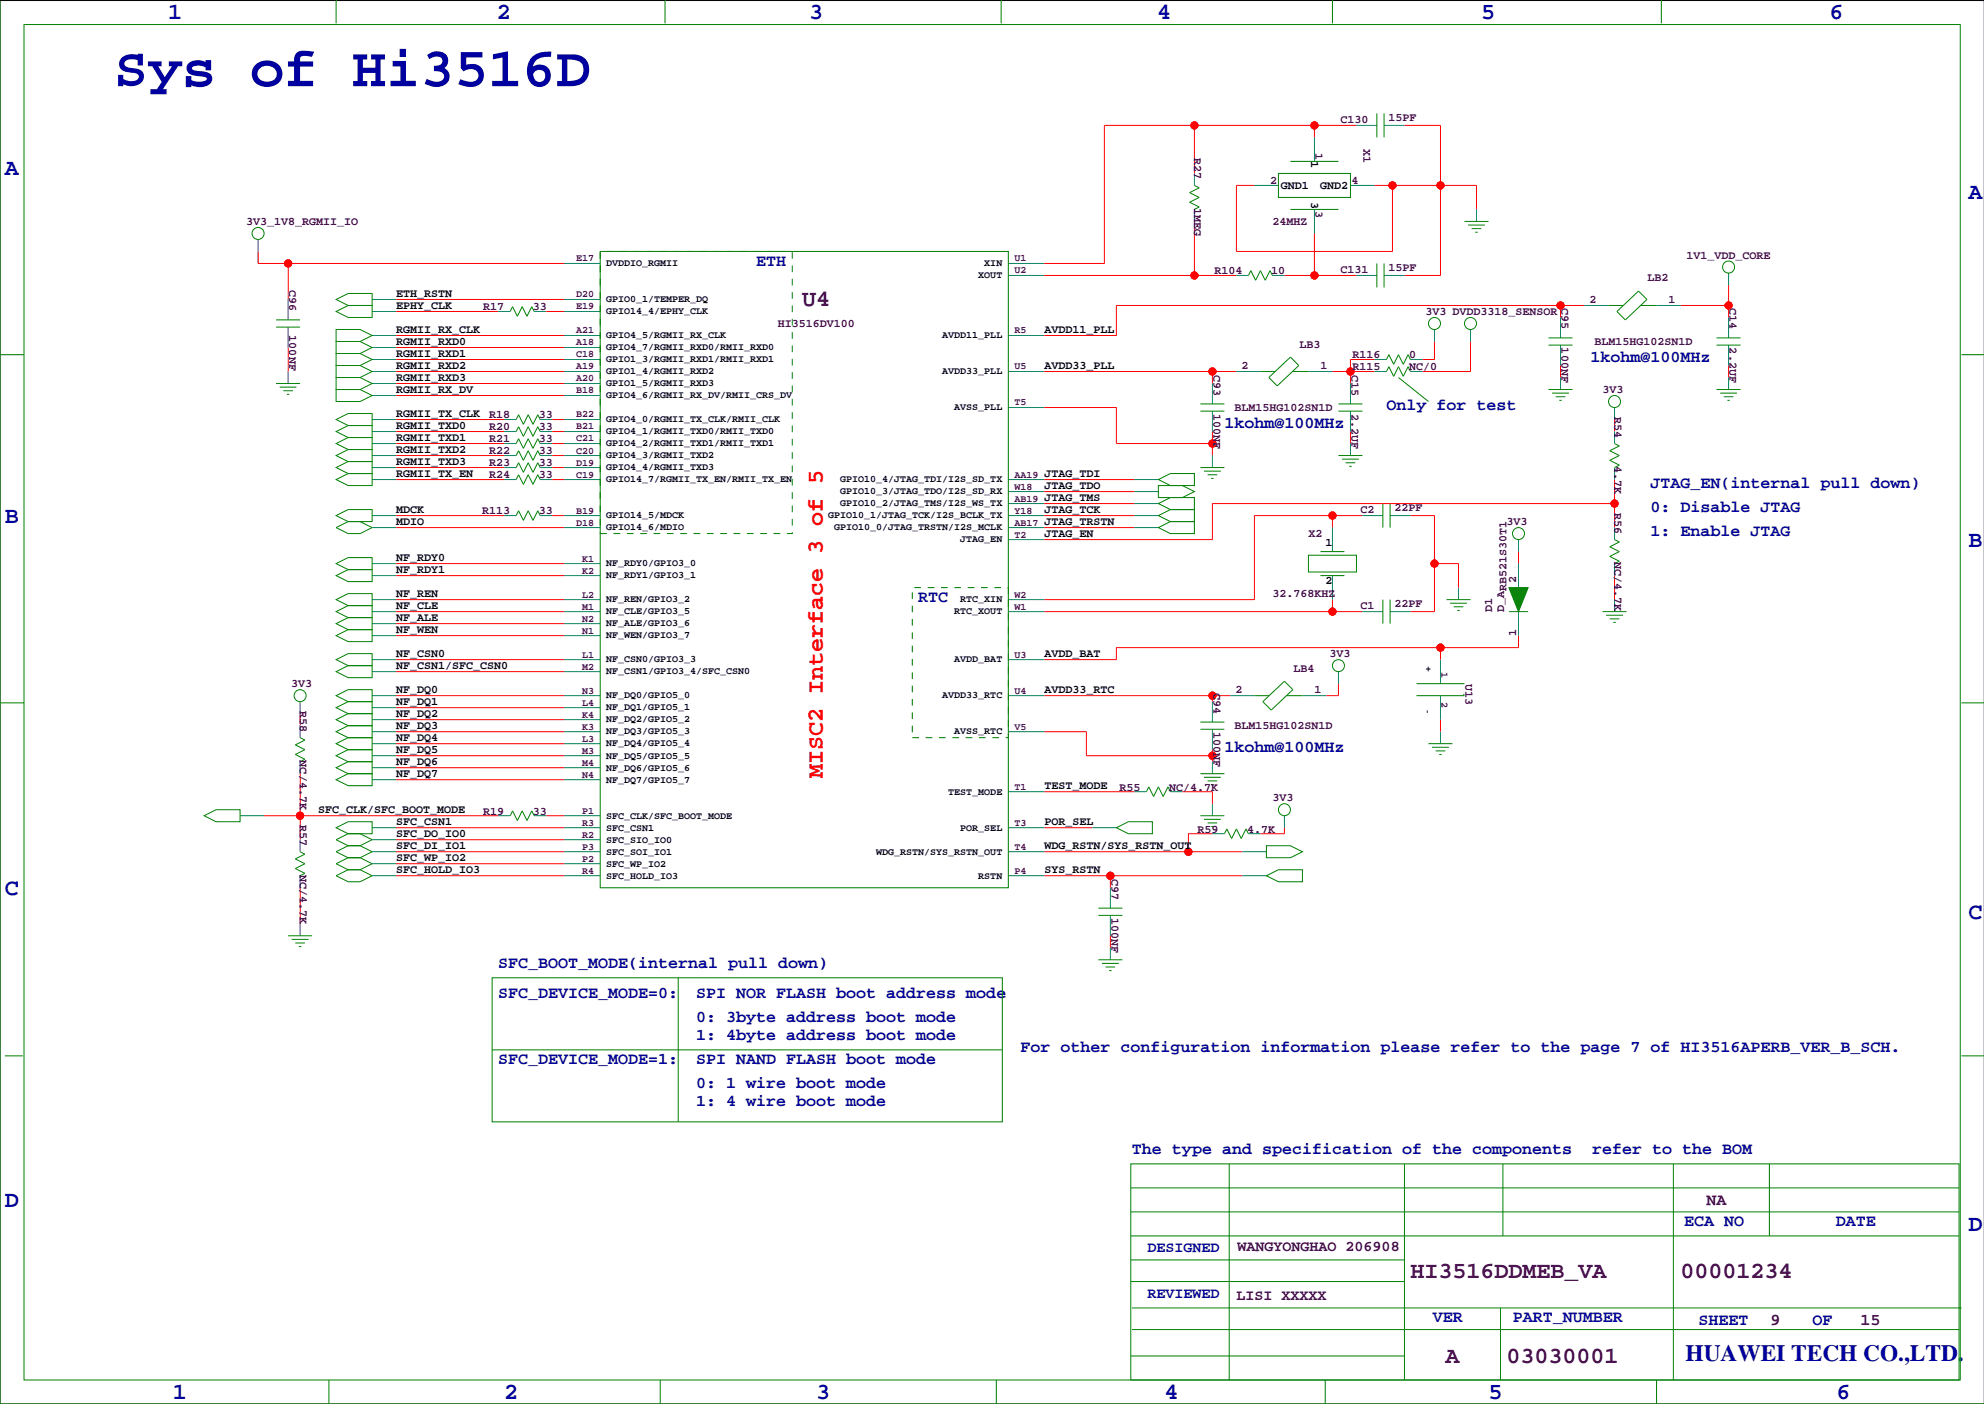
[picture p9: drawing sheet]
<svg xmlns="http://www.w3.org/2000/svg" width="420mm" height="297mm" viewBox="0 0 420 297" stroke-linecap="round" stroke-linejoin="round" font-family="sans-serif">
<path d="M419.9 .1h-419.9v296.9h419.9" fill="none" stroke="#000" stroke-width=".21"/>
<g fill="none" stroke="#008080" stroke-width=".21">
<path d="M252.7 36.7v2.5M265.4 39.2h5.1M278.1 29.1v5M285.8 39.2h5M287 26.5h4.3M292.9 26.5h4.3M54.6 50.7v2.5M119.4 55.7h7.6M213.4 55.7h7.6M213.4 58.3h7.6M252.7 44.3v2.5M261.6 58.3h2.6"/>
<path d="M269.2 58.3h2.6M278.1 44.3v5.1M287 58.3h4.3M292.9 58.3h4.3M312.4 44.3v2.5M365.8 57.8v2.5M61 63.4v4.3M61 69.2v4.3M61 78.6v2.5M78.7 71h5.1M78.7 78.6h5.1M78.7 65.9h5.1"/>
<path d="M78.7 63.4h5.1M78.7 73.5h5.1M78.7 76.1h5.1M105.4 65.9h2.5M113 65.9h2.6M119.4 71h7.6M119.4 78.6h7.6M119.4 65.9h7.6M119.4 63.4h7.6M119.4 73.5h7.6M119.4 76.1h7.6M213.4 71h7.6"/>
<path d="M213.4 78.6h7.6M261.6 78.6h5.1M276.9 78.6h5M290.8 78.6h2.6M290.8 76.1h2.6M298.4 78.6h2.6M298.4 76.1h2.6M303.5 69.7v2.5M311.1 69.7v2.5M330.2 67.2v4.3M330.2 73v4.3M330.2 79.9v2.5"/>
<path d="M335.3 64.6h5.1M350.5 64.6h5.1M365.8 67.2v4.3M365.8 73v4.3M365.8 79.9v2.5M78.7 83.7h5.1M78.7 81.1h5.1M78.7 88.8h5.1M78.7 91.3h5.1M78.7 93.8h5.1M78.7 96.4h5.1M78.7 98.9h5.1"/>
<path d="M106.7 88.8h2.5M106.7 91.3h2.5M106.7 93.8h2.5M106.7 96.4h2.5M106.7 98.9h2.5M114.3 88.8h2.5M114.3 91.3h2.5M114.3 93.8h2.5M114.3 96.4h2.5M114.3 98.9h2.5M119.4 83.7h7.6M119.4 81.1h7.6"/>
<path d="M119.4 88.8h7.6M119.4 91.3h7.6M119.4 93.8h7.6M119.4 96.4h7.6M119.4 98.9h7.6M213.4 86.2h7.6M256.5 81.1v4.4M256.5 87v4.3M256.5 96.4v2.5M285.8 81.1v4.4M285.8 87v4.3M285.8 93.8v2.6"/>
<path d="M341.6 86.2v2.6M341.6 91.3v2.5M341.6 98.9v2.6M78.7 109.1h5.1M78.7 101.5h5.1M78.7 111.6h5.1M78.7 119.2h5.1M106.7 109.1h2.5M106.7 101.5h2.5M114.3 109.1h2.5M114.3 101.5h2.5M119.4 109.1h7.6"/>
<path d="M119.4 101.5h7.6M119.4 111.6h7.6M119.4 119.2h7.6M213.4 114.2h7.6M213.4 109.1h7.6M213.4 101.5h7.6M213.4 104h7.6M213.4 106.5h7.6M213.4 111.6h7.6M240 109.1h5.1M240 101.5h5.1M240 104h5.1"/>
<path d="M240 106.5h5.1M240 111.6h5.1M281.9 111.6v5.1M288.3 109.1h4.3M294.1 109.1h4.3M321.3 114.2v2.5M321.3 119.2v5.1M341.6 111.6v2.6M341.6 119.2v2.6M78.7 139.6h5.1M78.7 131.9h5.1M78.7 129.4h5.1"/>
<path d="M78.7 121.8h5.1M78.7 126.9h5.1M78.7 134.5h5.1M119.4 139.6h7.6M119.4 131.9h7.6M119.4 129.4h7.6M119.4 121.8h7.6M119.4 126.9h7.6M119.4 134.5h7.6M213.4 139.6h7.6M213.4 129.4h7.6M213.4 126.9h7.6"/>
<path d="M281.9 121.8v5.1M288.3 129.4h4.3M294.1 129.4h4.3M304.8 139.6v5M308.6 124.3v2.6M321.3 129.4v5.1M341.6 126.9v2.5M63.5 148.4v2.6M63.5 153.5v2.6M78.7 147.2h5.1M78.7 154.8h5.1M78.7 142.1h5.1"/>
<path d="M78.7 149.7h5.1M78.7 152.3h5.1M78.7 157.3h5.1M78.7 159.9h5.1M119.4 147.2h7.6M119.4 154.8h7.6M119.4 142.1h7.6M119.4 149.7h7.6M119.4 152.3h7.6M119.4 157.3h7.6M119.4 159.9h7.6M213.4 147.2h7.6"/>
<path d="M213.4 154.8h7.6M256.5 148.4v4.4M256.5 154.3v4.3M260.3 147.2h5.1M275.6 147.2h5.1M283.2 142.1v2.5M304.8 147.2v5.1M304.8 154.8v2.5M50.8 172.6h5.1M63.5 161.1v2.6M63.5 177.7v2.5M78.7 162.4h5.1"/>
<path d="M78.7 165h5.1M78.7 175.1h5.1M78.7 177.7h5.1M105.4 172.6h2.5M113 172.6h2.6M119.4 162.4h7.6M119.4 165h7.6M119.4 175.1h7.6M119.4 172.6h7.6M119.4 177.7h7.6M213.4 175.1h7.6M213.4 167.5h7.6"/>
<path d="M231.1 175.1h5.1M240 167.5h2.6M247.6 167.5h2.6M256.5 161.1v2.6M256.5 170v2.6M256.5 176.4h2.6M264.2 176.4h2.5M271.8 172.6v2.5M63.5 185.3v2.5M63.5 195.4v2.6M78.7 185.3h5.1M78.7 180.2h5.1"/>
<path d="M78.7 182.7h5.1M119.4 185.3h7.6M119.4 180.2h7.6M119.4 182.7h7.6M213.4 185.3h7.6M213.4 180.2h7.6M234.9 187.8v4.3M234.9 193.7v4.3M262.9 185.3h5.1M262.9 180.2h5.1M234.9 200.5v2.6"/>
</g>
<g fill="none" stroke="#008000" stroke-width=".21">
<path d="M0 -.1v297.1h419.9M71.1 0v4.9M140.7 0v4.9M211.8 0v4.9M281.9 0v4.9M351.5 0v4.9M5.1 5.2h409.7v286.8h-409.7zM252.7 39.2l1 .5-2 1.1 2 1-2 1 2 1-1 .5M270.5 36.7h15.3v5.1h-15.3zM273 34.1h10.2M291.3 24v5.1M292.9 24v5.1"/>
<path d="M11.4 59.5h.1M127 53.2h86.4v134.6h-86.4zM134.6 45.6h.1M246.4 50.7h.1M264.2 58.3l.5-1 1 2 1-2 1 2 1-2 .5 1M273 44.3h10.2M291.3 55.7v5.1M292.9 55.7v5.1M309.9 46.8h5.1M310.6 47.6h3.6M311.4 48.4h2M312.2 49.1h.5"/>
<path d="M0 75h5.1M58.4 67.7h5.1M58.4 69.2h5.1M71.1 63.4l2.6-1.3h5v2.5h-5zM71.1 69.7h5.1l2.5 1.3-2.5 1.2h-5.1zM71.1 72.2h5.1l2.5 1.3-2.5 1.3h-5.1zM71.1 74.8h5.1l2.5 1.3-2.5 1.2h-5.1zM71.1 77.3h5.1l2.5 1.3-2.5 1.3h-5.1zM71.1 79.9h5.1l2.5 1.2-2.5 1.3h-5.1zM71.1 65.9l2.6-1.3h5v2.6h-5zM107.9 65.9l.6-1 1 2 1-2 1 2 1-2 .5 1M266.7 78.6h3"/>
<path d="M268.5 79.9l4.5-4.3 1.8 1.7-4.5 4.3zM273.6 78.6h3.3M293.4 76.1l.5-1.1 1 2.1 1-2.1 1 2.1 1-2.1 .5 1.1M293.4 78.6l.5-1 1 2 1-2 1 2 1-2 .5 1M295.9 79.9l6.4 5M327.7 71.5h5M327.7 73h5M340.4 64.6h3M342.1 65.9l4.6-4.3 1.8 1.8-4.6 4.3zM347.2 64.6h3.3M363.2 71.5h5.1M363.2 73h5.1"/>
<path d="M415 75h4.9M58.4 81.1h5.1M59.2 81.9h3.5M59.9 82.7h2.1M60.7 83.4h.5M71.1 82.4h5.1l2.5 1.3-2.5 1.2h-5.1zM71.1 91.3l2.6-1.3h5v2.6h-5zM71.1 88.8l2.6-1.3h5v2.5h-5zM71.1 93.8l2.6-1.2h5v2.5h-5zM71.1 96.4l2.6-1.3h5v2.5h-5zM71.1 98.9l2.6-1.3h5v2.6h-5zM109.2 88.8l.5-1.1 1 2.1 1.1-2.1 1 2.1 1-2.1 .5 1.1"/>
<path d="M109.2 91.3l.5-1 1 2 1.1-2 1 2 1-2 .5 1M109.2 96.4l.5-1 1 2 1.1-2 1 2 1-2 .5 1M109.2 93.8l.5-1 1 2.1 1.1-2.1 1 2.1 1-2.1 .5 1M109.2 98.9l.5-1 1 2 1.1-2 1 2 1-2 .5 1M198.1 88.8h.1M254 98.9h5.1M254 85.5h5.1M254 87h5.1M254.8 99.7h3.5M283.2 96.4h5.1M283.2 85.5h5.1M283.2 87h5.1"/>
<path d="M284 97.1h3.5M284.7 97.9h2.1M285.5 98.7h.5M327.7 82.4h5M328.4 83.2h3.6M329.2 83.9h2M329.9 84.7h.6M341.6 93.8l1 .5-2 1.1 2 1-2 1 2 1-1 .5M363.2 82.4h5.1M364 83.2h3.5M364.7 83.9h2.1M365.5 84.7h.5"/>
<path d="M71.1 119.2l2.6-1.2h5v2.5h-5zM71.1 109.1l2.6-1.3h5v2.5h-5zM71.1 101.5l2.6-1.3h5v2.5h-5zM71.1 111.6l2.6-1.3h2.5l2.5 1.3-2.5 1.3h-2.5zM109.2 101.5l.5-1.1 1 2.1 1.1-2.1 1 2.1 1-2.1 .5 1.1M109.2 109.1l.5-1 1 2 1.1-2 1 2 1-2 .5 1M245.1 106.5l2.5-1.2h5.1v2.5h-5.1zM245.1 109.1l2.5-1.3h5.1v2.5h-5.1zM245.1 111.6l2.5-1.3h5.1v2.6h-5.1zM245.1 102.7h5.1l2.5 1.3-2.5 1.3h-5.1zM245.1 101.5l2.5-1.3h5.1v2.5h-5.1zM255.5 100.4h2.1"/>
<path d="M256.3 101.2h.5M276.9 117.5h10.1v3.5h-10.1zM279.4 116.7h5.1M292.6 106.5v5.1M294.1 106.5v5.1M341.6 114.2l1 .5-2 1 2 1-2 1 2 1-1 .5M71.1 121.8l2.6-1.3h5v2.5h-5zM71.1 129.4l2.6-1.3h5v2.6h-5zM71.1 131.9l2.6-1.2h5v2.5h-5zM71.1 134.5l2.6-1.3h5v2.5h-5zM71.1 139.6l2.6-1.3h5v2.5h-5zM71.1 126.9l2.6-1.3h5v2.5h-5z"/>
<path d="M279.4 121.8h5.1M292.6 126.9v5M294.1 126.9v5M306.1 126.9h5M306.8 127.6h3.6M307.6 128.4h2M308.4 129.1h.5M319.3 129.4h4M339.1 129.4h5.1M339.9 130.2h3.5M340.6 130.9h2M341.4 131.7h.5"/>
<path d="M0 148.7h5.1M63.5 156.1l1 .5-2 1 2 1-2 1 2 1-1 .5M71.1 142.1l2.6-1.3h5v2.6h-5zM71.1 159.9l2.6-1.3h5v2.5h-5zM71.1 157.3l2.6-1.2h5v2.5h-5zM71.1 154.8l2.6-1.3h5v2.6h-5zM71.1 152.3l2.6-1.3h5v2.5h-5zM71.1 149.7l2.6-1.3h5v2.6h-5zM71.1 147.2l2.6-1.3h5v2.5h-5zM254 152.8h5.1M254 154.3h5.1M265.4 147.2h3.1"/>
<path d="M267.2 148.4l4.6-4.3 1.8 1.8-4.6 4.3zM272.3 147.2h3.3M299.7 147.2h10.2M299.7 144.6h10.2M302.3 157.3h5M303 158.1h3.6M303.8 158.9h2M304.5 159.6h.6M309.6 146.9h.3M415 148.7h4.9M43.2 172.6l2.5-1.3h5.1v2.5h-5.1zM63.5 166.2h.1"/>
<path d="M71.1 165l2.6-1.3h5v2.5h-5zM71.1 162.4l2.6-1.3h5v2.6h-5zM71.1 175.1l2.6-1.3h5v2.6h-5zM73.7 172.6h.1M73.7 178.9l-2.6 1.3 2.6 1.3M73.7 178.9h2.5M73.7 176.4h2.5l2.5 1.3-2.5 1.2M73.7 176.4l-2.6 1.3 2.6 1.2M76.2 178.9l2.5 1.3-2.5 1.3M107.9 172.6l.6-1 1 2 1-2 1 2 1-2 .5 1M236.2 175.1l2.6-1.3h5v2.6h-5zM242.6 167.5l.5-1 1 2 1-2 1 2 1-2 .5 1"/>
<path d="M254 163.7h5.1M254 172.6h5.1M254.8 164.5h3.5M254.8 173.3h3.5M255.5 165.2h2.1M255.5 174.1h2.1M256.3 166h.5M256.3 174.9h.5M259.1 176.4l.5-1 1 2 1-2 1 2 1.1-2 .5 1M268 178.9h5l2.6 1.3-2.6 1.3h-5zM61 198h5M61.7 198.7h3.6"/>
<path d="M62.5 199.5h2M63.5 180.2l1 .5-2 1 2 1-2 1.1 2 1-1 .5M73.7 181.5h2.5M73.7 184l-2.6 1.3 2.6 1.2h2.5l2.5-1.2-2.5-1.3M73.7 184h2.5M73.7 181.5l-2.6 1.2 2.6 1.3M76.2 181.5l2.5 1.2-2.5 1.3M232.4 192.1h5.1M232.4 193.7h5.1M268 185.3l2.5-1.3h5.1v2.5h-5.1zM63.2 200.3h.6M104.1 206.9h108v30.4h-108z"/>
<path d="M143.5 206.9v30.4M232.4 203.1h5.1M233.2 203.8h3.5M233.9 204.6h2.1M234.7 205.3h.5M1 223.4h3.8M104.1 222.1h108M415 223.4h4.9M239.3 246.2h175.2v45.8h-175.2zM239.3 251.3h175.2M239.3 256.4h175.2M260.1 246.2v45.8"/>
<path d="M297.2 246.2v45.8M318 246.2v15.3M354.1 246.2v45.8M374.4 246.2v15.3M239.3 266.6h57.9M239.3 261.5h175.2M239.3 271.1h57.9M239.5 276.7h175.5M317.5 276.7v15.3M69.6 292v5M139.7 292v5M210.8 292v5"/>
<path d="M239.3 286.9h57.9M239.5 281.3h175M280.4 292v5M350.5 292v5M383.5 287.4h.1"/>
<circle cx="54.6" cy="49.4" r="1.27"/>
<circle cx="365.8" cy="56.5" r="1.27"/>
<circle cx="303.5" cy="68.4" r="1.27"/>
<circle cx="311.1" cy="68.4" r="1.27"/>
<circle cx="341.6" cy="84.9" r="1.27"/>
<circle cx="321.3" cy="112.9" r="1.27"/>
<circle cx="63.5" cy="147.2" r="1.27"/>
<circle cx="283.2" cy="140.8" r="1.27"/>
<circle cx="271.8" cy="171.3" r="1.27"/>
</g>
<g fill="none" stroke="#f00" stroke-width=".21">
<path d="M252.7 26.5v10.2M265.4 39.2h-3.8v14h33v-14M278.1 26.5v2.6M287 26.5h-53.3v29.2h-12.7M290.8 39.2h21.6v5.1M297.2 26.5h7.6v31.8h-7.6M54.6 53.2v2.5h64.8M61 55.7v7.7M221 58.3h40.6M252.7 46.8v11.5M271.8 58.3h15.2M278.1 49.4v8.9"/>
<path d="M61 73.5v5.1M83.8 78.6h35.6M83.8 71h35.6M83.8 63.4h35.6M83.8 65.9h21.6M83.8 73.5h35.6M83.8 76.1h35.6M115.6 65.9h3.8M221 78.6h40.6M256.5 78.6v2.5M281.9 78.6h8.9M290.8 76.1h-5v5"/>
<path d="M303.5 72.2v3.9h-2.5M311.1 72.2v6.4h-10.1M330.2 64.6v2.6M330.2 77.3v2.6M335.3 64.6h-99.1v6.4h-15.2M355.6 64.6h10.2M365.8 60.3v6.9M365.8 77.3v2.6M83.8 93.8h22.9M83.8 81.1h35.6M83.8 83.7h35.6M83.8 88.8h22.9"/>
<path d="M83.8 91.3h22.9M83.8 96.4h22.9M83.8 98.9h22.9M116.8 93.8h2.6M116.8 88.8h2.6M116.8 91.3h2.6M116.8 96.4h2.6M116.8 98.9h2.6M221 86.2h15.2v7.6h20.3M256.5 91.3v5.1M285.8 91.3v2.5M341.6 88.8v2.5"/>
<path d="M83.8 109.1h22.9M83.8 111.6h35.6M83.8 101.5h22.9M83.8 119.2h35.6M116.8 109.1h2.6M116.8 101.5h2.6M221 109.1h19M221 106.5h19M221 111.6h19M221 104h19M221 101.5h19M281.9 109.1v2.5"/>
<path d="M288.3 109.1h-22.9v17.8h-44.4M298.4 109.1h5.1v20.3h-5.1M303.5 119.2h5.1v5.1M321.3 116.7v2.5M341.6 106.5h-85.1v7.7h-35.5M341.6 101.5v10.1M83.8 139.6h35.6M83.8 129.4h35.6M83.8 126.9h35.6M83.8 121.8h35.6M83.8 131.9h35.6M83.8 134.5h35.6"/>
<path d="M221 129.4h67.3M281.9 126.9v2.5M304.8 137v2.6M321.3 134.5v2.5h-85.1v2.6h-15.2M341.6 121.8v5.1M63.5 151v2.5M83.8 154.8h35.6M83.8 159.9h35.6M83.8 147.2h35.6M83.8 149.7h35.6M83.8 152.3h35.6M83.8 157.3h35.6"/>
<path d="M83.8 142.1h35.6M221 154.8h8.9v5.1h26.6M221 147.2h39.3M256.5 147.2v1.2M256.5 158.6v2.5M283.2 144.6v2.6h-2.5M304.8 152.3v2.5M55.9 172.6h49.5M63.5 163.7v14M83.8 175.1h35.6M83.8 162.4h35.6M83.8 165h35.6"/>
<path d="M83.8 177.7h35.6M115.6 172.6h3.8M221 175.1h10.1M221 167.5h19M250.2 167.5h6.3v2.5M256.5 176.4h-5v3.8M271.8 175.1v1.3h-5.1M63.5 187.8v7.6M83.8 185.3h35.6M83.8 180.2h35.6M83.8 182.7h35.6M221 185.3h41.9"/>
<path d="M221 180.2h41.9M234.9 185.3v2.5M234.9 198v2.5"/>
<circle cx="252.7" cy="26.5" r=".76"/>
<circle cx="278.1" cy="26.5" r=".76"/>
<circle cx="294.6" cy="39.2" r=".76"/>
<circle cx="304.8" cy="39.2" r=".76"/>
<circle cx="61" cy="55.7" r=".76"/>
<circle cx="252.7" cy="58.3" r=".76"/>
<circle cx="278.1" cy="58.3" r=".76"/>
<circle cx="256.5" cy="78.6" r=".76"/>
<circle cx="285.8" cy="78.6" r=".76"/>
<circle cx="330.2" cy="64.6" r=".76"/>
<circle cx="365.8" cy="64.6" r=".76"/>
<circle cx="256.5" cy="93.8" r=".76"/>
<circle cx="281.9" cy="109.1" r=".76"/>
<circle cx="303.5" cy="119.2" r=".76"/>
<circle cx="341.6" cy="106.5" r=".76"/>
<circle cx="281.9" cy="129.4" r=".76"/>
<circle cx="304.8" cy="137" r=".76"/>
<circle cx="256.5" cy="147.2" r=".76"/>
<circle cx="256.5" cy="159.9" r=".76"/>
<circle cx="63.5" cy="172.6" r=".76"/>
<circle cx="235" cy="185.3" r=".76"/>
<circle cx="251.5" cy="180.2" r=".76"/>
</g>
<g fill="#f00" stroke="#f00" stroke-width=".21">
<circle cx="235" cy="185.3" r=".76"/>
<circle cx="251.5" cy="180.2" r=".76"/>
<circle cx="256.5" cy="159.9" r=".76"/>
<circle cx="256.5" cy="147.2" r=".76"/>
<circle cx="304.8" cy="137" r=".76"/>
<circle cx="281.9" cy="129.4" r=".76"/>
<circle cx="281.9" cy="109.1" r=".76"/>
<circle cx="341.6" cy="106.5" r=".76"/>
<circle cx="256.5" cy="93.8" r=".76"/>
<circle cx="256.5" cy="78.6" r=".76"/>
<circle cx="330.2" cy="64.6" r=".76"/>
<circle cx="252.7" cy="58.3" r=".76"/>
<circle cx="278.1" cy="26.5" r=".76"/>
<circle cx="252.7" cy="26.5" r=".76"/>
<circle cx="61" cy="55.7" r=".76"/>
<circle cx="285.8" cy="78.6" r=".76"/>
<circle cx="365.8" cy="64.6" r=".76"/>
<circle cx="278.1" cy="58.3" r=".76"/>
<circle cx="294.6" cy="39.2" r=".76"/>
<circle cx="304.8" cy="39.2" r=".76"/>
<circle cx="303.5" cy="119.2" r=".76"/>
<circle cx="63.5" cy="172.6" r=".76"/>
</g>
<path d="M319.3 124.3h4l-2 5.1z" fill-rule="evenodd" fill="#008000" stroke="#008000" stroke-width=".21"/>
<path d="M127 53.2h40.6v59.7h-40.6zM193 124.3h20.4v31.8h-20.4z" fill="none" stroke="#008000" stroke-width=".21" stroke-dasharray="1.4 1.4" stroke-linecap="butt"/>
<text font-size="12" fill="#0000a0" x="24.1" y="18.2">Sys of Hi3516D</text>
<g font-size="4.9" fill="#0000a0">
<text x="35.6" y="3.9">1</text>
<text x="105.2" y="3.9">2</text>
<text x="171.2" y="3.9">3</text>
<text x="244.9" y="3.9">4</text>
<text x="313.4" y="3.9">5</text>
<text x="387.1" y="3.9">6</text>
<text x="1" y="36.9">A</text>
<text x="416.6" y="42">A</text>
<text x="1" y="110.6">B</text>
<text x="416.6" y="115.7">B</text>
<text x="1" y="189.3">C</text>
<text x="416.6" y="194.4">C</text>
<text x="1" y="255.4">D</text>
<text x="416.6" y="260.5">D</text>
<text x="356.6" y="288">HUAWEI TECH CO.,LTD.</text>
<text x="36.6" y="296">1</text>
<text x="106.7" y="296">2</text>
<text x="172.7" y="296">3</text>
<text x="246.4" y="296">4</text>
<text x="315" y="296">5</text>
<text x="388.6" y="296">6</text>
</g>
<g font-size="4.9" fill="#400040">
<text x="169.8" y="64.7">U4</text>
<text x="298.5" y="270.5">HI3516DDMEB_VA</text>
<text x="355.6" y="270.5">00001234</text>
<text x="305.9" y="288.3">A</text>
<text x="318.8" y="288.3">03030001</text>
</g>
<text font-size="4.9" fill="#f00" x="174.1" y="164.5" transform="rotate(-90 174.1 164.5)">MISC2 Interface 3 of 5</text>
<g font-size="3.5" fill="#0000a0">
<text x="160" y="56.3">ETH</text>
<text x="336.5" y="76.6">1kohm@100MHz</text>
<text x="293.4" y="86.8">Only for test</text>
<text x="259.1" y="90.6">1kohm@100MHz</text>
<text x="349.3" y="103.3">JTAG_EN(internal pull down)</text>
<text x="349.3" y="108.4">0: Disable JTAG</text>
<text x="349.3" y="113.4">1: Enable JTAG</text>
<text x="194.3" y="127.4">RTC</text>
<text x="259.1" y="159.2">1kohm@100MHz</text>
<text x="105.4" y="204.9">SFC_BOOT_MODE(internal pull down)</text>
<text x="105.4" y="211.2">SFC_DEVICE_MODE=0:</text>
<text x="147.3" y="211.2">SPI NOR FLASH boot address mode</text>
<text x="147.3" y="216.3">0: 3byte address boot mode</text>
<text x="147.3" y="220.1">1: 4byte address boot mode</text>
<text x="105.4" y="225.2">SFC_DEVICE_MODE=1:</text>
<text x="147.3" y="225.2">SPI NAND FLASH boot mode</text>
<text x="215.9" y="222.7">For other configuration information please refer to the page 7 of HI3516APERB_VER_B_SCH.</text>
<text x="147.3" y="230.3">0: 1 wire boot mode</text>
<text x="147.3" y="234.1">1: 4 wire boot mode</text>
<text x="239.5" y="244.2">The type and specification of the components</text>
<text x="336.9" y="244.2">refer to the BOM</text>
<text x="356.4" y="259.4">ECA NO</text>
<text x="388.5" y="259.4">DATE</text>
<text x="303.1" y="279.7">VER</text>
<text x="320.1" y="279.7">PART_NUMBER</text>
<text x="359.4" y="280.3">SHEET</text>
<text x="383.5" y="280.3">OF</text>
</g>
<g font-size="3.5" fill="#400040">
<text x="361.1" y="254.9">NA</text>
<text x="374.6" y="280.3">9</text>
<text x="393.7" y="280.3">15</text>
</g>
<g font-size="3.2" fill="#0000a0">
<text x="242.8" y="264.9">DESIGNED</text>
<text x="242.8" y="274.5">REVIEWED</text>
</g>
<g font-size="3.2" fill="#400040">
<text x="261.9" y="264.7">WANGYONGHAO 206908</text>
<text x="261.6" y="275.1">LISI XXXXX</text>
</g>
<g font-size="2.5" fill="#400040">
<text x="283.6" y="26">C130</text>
<text x="293.8" y="25.6">15PF</text>
<text x="252.7" y="33.5" transform="rotate(90 252.7 33.5)">R27</text>
<text x="278.4" y="32.4" transform="rotate(90 278.4 32.4)">1</text>
<text x="288.5" y="31.6" transform="rotate(90 288.5 31.6)">X1</text>
<text x="268.8" y="39">2</text>
<text x="286" y="39">4</text>
<text x="52.1" y="47.6">3V3_1V8_RGMII_IO</text>
<text x="252.7" y="44.1" transform="rotate(90 252.7 44.1)">1MEG</text>
<text x="269.2" y="47.6">24MHZ</text>
<text x="278.4" y="44.6" transform="rotate(90 278.4 44.6)">3</text>
<text x="257" y="58">R104</text>
<text x="269" y="58">10</text>
<text x="283.6" y="57.8">C131</text>
<text x="293.8" y="57.4">15PF</text>
<text x="348.6" y="59.6">LB2</text>
<text x="356.9" y="54.7">1V1_VDD_CORE</text>
<text x="61.2" y="61.5" transform="rotate(90 61.2 61.5)">C96</text>
<text x="102.2" y="65.6">R17</text>
<text x="112.8" y="65.6">33</text>
<text x="330.4" y="65.3" transform="rotate(90 330.4 65.3)">C95</text>
<text x="336.3" y="64.1">2</text>
<text x="353.1" y="64.1">1</text>
<text x="366" y="65.3" transform="rotate(90 366 65.3)">C14</text>
<text x="61.2" y="71" transform="rotate(90 61.2 71)">100NF</text>
<text x="164.6" y="69.1">HI3516DV100</text>
<text x="301.6" y="66.7">3V3 DVDD3318_SENSOR</text>
<text x="275" y="73.5">LB3</text>
<text x="286.2" y="75.8">R116</text>
<text x="298.2" y="75.8">0</text>
<text x="330.4" y="73.5" transform="rotate(90 330.4 73.5)">100NF</text>
<text x="337.4" y="73">BLM15HG102SN1D</text>
<text x="366" y="73.5" transform="rotate(90 366 73.5)">2.2UF</text>
<text x="256.8" y="79.2" transform="rotate(90 256.8 79.2)">C93</text>
<text x="262.7" y="78.1">2</text>
<text x="279.4" y="78.1">1</text>
<text x="286" y="79.2" transform="rotate(90 286 79.2)">C15</text>
<text x="286.2" y="78.3">R115</text>
<text x="298.2" y="78.3">NC/0</text>
<text x="339.1" y="83.2">3V3</text>
<text x="103.5" y="88.5">R18</text>
<text x="114" y="88.5">33</text>
<text x="256.8" y="87.5" transform="rotate(90 256.8 87.5)">100NF</text>
<text x="261.2" y="87">BLM15HG102SN1D</text>
<text x="286" y="87.5" transform="rotate(90 286 87.5)">2.2UF</text>
<text x="341.6" y="88.1" transform="rotate(90 341.6 88.1)">R54</text>
<text x="103.5" y="93.6">R21</text>
<text x="103.5" y="91">R20</text>
<text x="114" y="93.6">33</text>
<text x="114" y="91">33</text>
<text x="103.5" y="101.2">R24</text>
<text x="103.5" y="98.7">R23</text>
<text x="103.5" y="96.1">R22</text>
<text x="114" y="101.2">33</text>
<text x="114" y="98.7">33</text>
<text x="114" y="96.1">33</text>
<text x="341.6" y="98.7" transform="rotate(90 341.6 98.7)">4.7K</text>
<text x="102" y="108.8">R113</text>
<text x="114" y="108.8">33</text>
<text x="276.9" y="113.7">X2</text>
<text x="287.9" y="108.6">C2</text>
<text x="295.1" y="108.2">22PF</text>
<text x="318.8" y="111.1">3V3</text>
<text x="341.6" y="108.4" transform="rotate(90 341.6 108.4)">R56</text>
<text x="341.6" y="119" transform="rotate(90 341.6 119)">NC/4.7K</text>
<text x="320.8" y="123.3" transform="rotate(-90 320.8 123.3)">2</text>
<text x="269.2" y="126.4">32.768KHZ</text>
<text x="287.9" y="128.9">C1</text>
<text x="295.1" y="128.5">22PF</text>
<text x="315.7" y="129.4" transform="rotate(-90 315.7 129.4)">D1</text>
<text x="318.3" y="129.4" transform="rotate(-90 318.3 129.4)">D_ARB521S30T1</text>
<text x="320.8" y="134.5" transform="rotate(-90 320.8 134.5)">1</text>
<text x="273.7" y="142.1">LB4</text>
<text x="281.3" y="139.1">3V3</text>
<text x="61.6" y="145.4">3V3</text>
<text x="256.8" y="146.5" transform="rotate(90 256.8 146.5)">C94</text>
<text x="261.4" y="146.7">2</text>
<text x="278.1" y="146.7">1</text>
<text x="310.1" y="144.6" transform="rotate(90 310.1 144.6)">U13</text>
<text x="63.5" y="150.4" transform="rotate(90 63.5 150.4)">R58</text>
<text x="256.8" y="154.8" transform="rotate(90 256.8 154.8)">100NF</text>
<text x="261.2" y="154.3">BLM15HG102SN1D</text>
<text x="63.5" y="160.9" transform="rotate(90 63.5 160.9)">NC/4.7K</text>
<text x="236.9" y="167.2">R55</text>
<text x="247.4" y="167.2">NC/4.7K</text>
<text x="102.2" y="172.3">R19</text>
<text x="112.8" y="172.3">33</text>
<text x="269.2" y="169.5">3V3</text>
<text x="63.5" y="174.5" transform="rotate(90 63.5 174.5)">R57</text>
<text x="253.4" y="176.1">R59</text>
<text x="263.9" y="176.1">4.7K</text>
<text x="63.5" y="185" transform="rotate(90 63.5 185)">NC/4.7K</text>
<text x="235.2" y="185.9" transform="rotate(90 235.2 185.9)">C97</text>
<text x="235.2" y="194.2" transform="rotate(90 235.2 194.2)">100NF</text>
</g>
<g font-size="2.5">
<text x="277.4" y="34.1" transform="rotate(90 277.4 34.1)">1</text>
<text x="271" y="39.9">GND1</text>
<text x="279.3" y="39.9">GND2</text>
<text x="277.4" y="42.8" transform="rotate(90 277.4 42.8)">3</text>
<text x="83.8" y="65.4">EPHY_CLK</text>
<text x="83.8" y="62.9">ETH_RSTN</text>
<text x="83.8" y="70.5">RGMII_RX_CLK</text>
<text x="221" y="70.5">AVDD11_PLL</text>
<text x="83.8" y="75.6">RGMII_RXD1</text>
<text x="83.8" y="73">RGMII_RXD0</text>
<text x="83.8" y="83.2">RGMII_RX_DV</text>
<text x="83.8" y="80.6">RGMII_RXD3</text>
<text x="83.8" y="78.1">RGMII_RXD2</text>
<text x="221" y="78.1">AVDD33_PLL</text>
<text x="83.8" y="88.3">RGMII_TX_CLK</text>
<text x="83.8" y="95.9">RGMII_TXD2</text>
<text x="83.8" y="93.3">RGMII_TXD1</text>
<text x="83.8" y="90.8">RGMII_TXD0</text>
<text x="83.8" y="101">RGMII_TX_EN</text>
<text x="83.8" y="98.4">RGMII_TXD3</text>
<text x="221" y="101">JTAG_TDI</text>
<text x="221" y="103.5">JTAG_TDO</text>
<text x="221" y="106">JTAG_TMS</text>
<text x="83.8" y="108.6">MDCK</text>
<text x="83.8" y="111.1">MDIO</text>
<text x="221" y="108.6">JTAG_TCK</text>
<text x="221" y="111.1">JTAG_TRSTN</text>
<text x="221" y="113.7">JTAG_EN</text>
<text x="83.8" y="118.7">NF_RDY0</text>
<text x="280.4" y="115.6">1</text>
<text x="83.8" y="121.3">NF_RDY1</text>
<text x="280.4" y="123.5">2</text>
<text x="83.8" y="131.4">NF_ALE</text>
<text x="83.8" y="128.9">NF_CLE</text>
<text x="83.8" y="126.4">NF_REN</text>
<text x="83.8" y="134">NF_WEN</text>
<text x="83.8" y="141.6">NF_CSN1/SFC_CSN0</text>
<text x="83.8" y="139.1">NF_CSN0</text>
<text x="221" y="139.1">AVDD_BAT</text>
<text x="83.8" y="149.2">NF_DQ1</text>
<text x="83.8" y="146.7">NF_DQ0</text>
<text x="221" y="146.7">AVDD33_RTC</text>
<text x="83.8" y="154.3">NF_DQ3</text>
<text x="83.8" y="151.8">NF_DQ2</text>
<text x="83.8" y="161.9">NF_DQ6</text>
<text x="83.8" y="159.4">NF_DQ5</text>
<text x="83.8" y="156.8">NF_DQ4</text>
<text x="83.8" y="164.5">NF_DQ7</text>
<text x="221" y="167">TEST_MODE</text>
<text x="67.3" y="172.1">SFC_CLK/SFC_BOOT_MODE</text>
<text x="83.8" y="179.7">SFC_DI_IO1</text>
<text x="83.8" y="177.2">SFC_DO_IO0</text>
<text x="83.8" y="174.6">SFC_CSN1</text>
<text x="221" y="174.6">POR_SEL</text>
<text x="221" y="179.7">WDG_RSTN/SYS_RSTN_OUT</text>
<text x="83.8" y="184.8">SFC_HOLD_IO3</text>
<text x="83.8" y="182.2">SFC_WP_IO2</text>
<text x="221" y="184.8">SYS_RSTN</text>
</g>
<g font-size="2.1" fill="#400040">
<text x="121.9" y="55.3">E17</text>
<text x="214.6" y="55.3">U1</text>
<text x="214.6" y="57.8">U2</text>
<text x="121.9" y="65.5">E19</text>
<text x="121.9" y="62.9">D20</text>
<text x="121.9" y="70.5">A21</text>
<text x="214.6" y="70.5">R5</text>
<text x="121.9" y="73.1">A18</text>
<text x="121.9" y="75.6">C18</text>
<text x="121.9" y="83.2">B18</text>
<text x="121.9" y="78.2">A19</text>
<text x="121.9" y="80.7">A20</text>
<text x="214.6" y="78.2">U5</text>
<text x="121.9" y="88.3">B22</text>
<text x="214.6" y="85.8">T5</text>
<text x="121.9" y="90.9">B21</text>
<text x="121.9" y="93.4">C21</text>
<text x="121.9" y="95.9">C20</text>
<text x="121.9" y="101">C19</text>
<text x="121.9" y="98.5">D19</text>
<text x="214.6" y="101">AA19</text>
<text x="214.6" y="103.6">W18</text>
<text x="214.6" y="106.1">AB19</text>
<text x="121.9" y="108.6">B19</text>
<text x="121.9" y="111.2">D18</text>
<text x="214.6" y="113.7">T2</text>
<text x="214.6" y="108.6">Y18</text>
<text x="214.6" y="111.2">AB17</text>
<text x="123.2" y="118.8">K1</text>
<text x="123.2" y="121.3">K2</text>
<text x="123.2" y="131.5">N2</text>
<text x="123.2" y="129">M1</text>
<text x="123.2" y="126.4">L2</text>
<text x="214.6" y="126.4">W2</text>
<text x="214.6" y="129">W1</text>
<text x="123.2" y="134">N1</text>
<text x="123.2" y="139.1">L1</text>
<text x="123.2" y="141.7">M2</text>
<text x="214.6" y="139.1">U3</text>
<text x="305" y="142.1" transform="rotate(90 305 142.1)">1</text>
<text x="123.2" y="146.7">N3</text>
<text x="123.2" y="149.3">L4</text>
<text x="214.6" y="146.7">U4</text>
<text x="305" y="148.4" transform="rotate(90 305 148.4)">2</text>
<text x="123.2" y="151.8">K4</text>
<text x="123.2" y="154.4">K3</text>
<text x="214.6" y="154.4">V5</text>
<text x="123.2" y="156.9">L3</text>
<text x="123.2" y="159.4">M3</text>
<text x="123.2" y="162">M4</text>
<text x="123.2" y="164.5">N4</text>
<text x="214.6" y="167.1">T1</text>
<text x="123.2" y="172.1">P1</text>
<text x="123.2" y="174.7">R3</text>
<text x="123.2" y="177.2">R2</text>
<text x="123.2" y="179.8">P3</text>
<text x="214.6" y="174.7">T3</text>
<text x="214.6" y="179.8">T4</text>
<text x="123.2" y="184.8">R4</text>
<text x="123.2" y="182.3">P2</text>
<text x="214.6" y="184.8">P4</text>
</g>
<g font-size="2.1">
<text x="128.3" y="56.3">DVDDIO_RGMII</text>
<text x="207" y="58.9">XOUT</text>
<text x="208.3" y="56.3">XIN</text>
<text x="128.3" y="64">GPIO0_1/TEMPER_DQ</text>
<text x="128.3" y="66.5">GPIO14_4/EPHY_CLK</text>
<text x="128.3" y="71.6">GPIO4_5/RGMII_RX_CLK</text>
<text x="199.4" y="71.6">AVDD11_PLL</text>
<text x="128.3" y="74.1">GPIO4_7/RGMII_RXD0/RMII_RXD0</text>
<text x="128.3" y="76.7">GPIO1_3/RGMII_RXD1/RMII_RXD1</text>
<text x="128.3" y="79.2">GPIO1_4/RGMII_RXD2</text>
<text x="128.3" y="81.7">GPIO1_5/RGMII_RXD3</text>
<text x="199.4" y="79.2">AVDD33_PLL</text>
<text x="128.3" y="84.3">GPIO4_6/RGMII_RX_DV/RMII_CRS_DV</text>
<text x="128.3" y="89.4">GPIO4_0/RGMII_TX_CLK/RMII_CLK</text>
<text x="201.9" y="86.8">AVSS_PLL</text>
<text x="128.3" y="91.9">GPIO4_1/RGMII_TXD0/RMII_TXD0</text>
<text x="128.3" y="94.4">GPIO4_2/RGMII_TXD1/RMII_TXD1</text>
<text x="128.3" y="97">GPIO4_3/RGMII_TXD2</text>
<text x="128.3" y="99.5">GPIO4_4/RGMII_TXD3</text>
<text x="128.3" y="102.1">GPIO14_7/RGMII_TX_EN/RMII_TX_EN</text>
<text x="177.8" y="102.1">GPIO10_4/JTAG_TDI/I2S_SD_TX</text>
<text x="177.8" y="104.6">GPIO10_3/JTAG_TDO/I2S_SD_RX</text>
<text x="177.8" y="107.1">GPIO10_2/JTAG_TMS/I2S_WS_TX</text>
<text x="128.3" y="109.7">GPIO14_5/MDCK</text>
<text x="128.3" y="112.2">GPIO14_6/MDIO</text>
<text x="175.3" y="109.7">GPIO10_1/JTAG_TCK/I2S_BCLK_TX</text>
<text x="176.5" y="112.2">GPIO10_0/JTAG_TRSTN/I2S_MCLK</text>
<text x="128.3" y="119.8">NF_RDY0/GPIO3_0</text>
<text x="203.2" y="114.8">JTAG_EN</text>
<text x="128.3" y="122.4">NF_RDY1/GPIO3_1</text>
<text x="128.3" y="130">NF_CLE/GPIO3_5</text>
<text x="128.3" y="127.5">NF_REN/GPIO3_2</text>
<text x="201.9" y="130">RTC_XOUT</text>
<text x="203.2" y="127.5">RTC_XIN</text>
<text x="128.3" y="132.5">NF_ALE/GPIO3_6</text>
<text x="128.3" y="135.1">NF_WEN/GPIO3_7</text>
<text x="128.3" y="140.2">NF_CSN0/GPIO3_3</text>
<text x="128.3" y="142.7">NF_CSN1/GPIO3_4/SFC_CSN0</text>
<text x="201.9" y="140.2">AVDD_BAT</text>
<text x="301.7" y="140.8" transform="rotate(90 301.7 140.8)">+</text>
<text x="128.3" y="147.8">NF_DQ0/GPIO5_0</text>
<text x="199.4" y="147.8">AVDD33_RTC</text>
<text x="128.3" y="150.3">NF_DQ1/GPIO5_1</text>
<text x="128.3" y="152.9">NF_DQ2/GPIO5_2</text>
<text x="128.3" y="155.4">NF_DQ3/GPIO5_3</text>
<text x="201.9" y="155.4">AVSS_RTC</text>
<text x="128.3" y="157.9">NF_DQ4/GPIO5_4</text>
<text x="128.3" y="160.5">NF_DQ5/GPIO5_5</text>
<text x="128.3" y="163">NF_DQ6/GPIO5_6</text>
<text x="128.3" y="165.6">NF_DQ7/GPIO5_7</text>
<text x="128.3" y="173.2">SFC_CLK/SFC_BOOT_MODE</text>
<text x="200.7" y="168.1">TEST_MODE</text>
<text x="128.3" y="175.7">SFC_CSN1</text>
<text x="128.3" y="178.3">SFC_SIO_IO0</text>
<text x="203.2" y="175.7">POR_SEL</text>
<text x="128.3" y="185.9">SFC_HOLD_IO3</text>
<text x="128.3" y="180.8">SFC_SOI_IO1</text>
<text x="128.3" y="183.3">SFC_WP_IO2</text>
<text x="185.4" y="180.8">WDG_RSTN/SYS_RSTN_OUT</text>
<text x="207" y="185.9">RSTN</text>
</g>
</svg>
